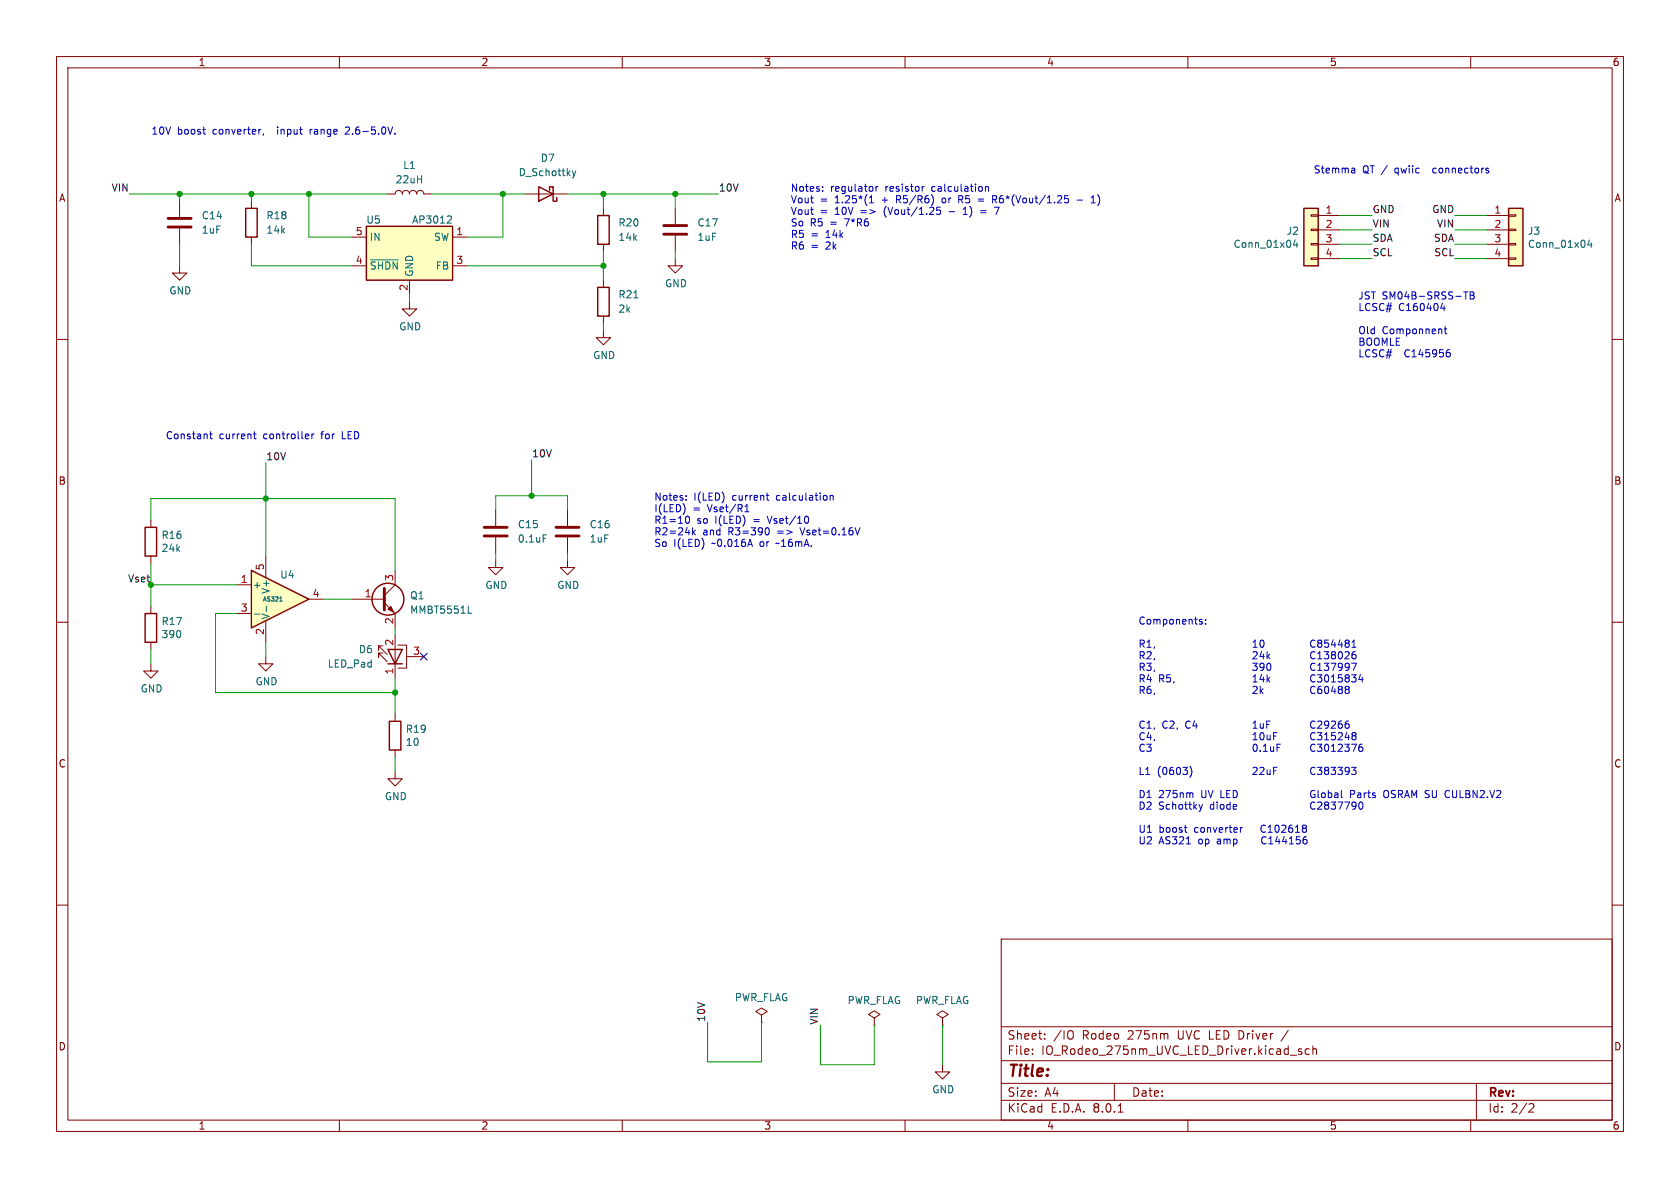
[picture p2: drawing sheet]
<svg xmlns="http://www.w3.org/2000/svg" width="297mm" height="210mm" viewBox="0 0 297 210" stroke-linecap="round" stroke-linejoin="round" font-family="sans-serif">
<g fill="none" stroke="#840000" stroke-width=".18">
<path d="M10 10h277v190h-277zM12 12h273v186h-273zM60 10v2M110 10v2M160 10v2M210 10v2M260 10v2M44.4 35.6v1.2M10 60h2M31.7 47v1.3h1.3l-1.3 1.2-1.2-1.2h1.2M44.4 41.9v1.3M106.7 58.4v1.3h1.2l-1.2 1.3-1.3-1.3h1.3"/>
<path d="M285 60h2M87.6 99.1v1.2h1.3l-1.3 1.3-1.2-1.3h1.2M87.6 90.2v2.8M87.6 95v2.8M100.3 99.1v1.2h1.3l-1.3 1.3-1.2-1.3h1.2M10 110h2M285 110h2M10 160h2M285 160h2M177 166h108v32h-108zM60 198v2M110 198v2"/>
<path d="M160 198v2M177 194.5h108M177 191.5h108M177 187.5h108M177 181.5h108M182.5 186.3v.1M182.5 185.5v.1M184.7 183.6v.1M184.7 182.8v.1M189.5 182.3a1.07 1.07 0 0 1 0 1.3M197 191.5v3M197.7 196.6h.8"/>
<path d="M210 198v2M227.7 182.1l-1.2 2M228.1 186.5h1.1M230.1 185.5l-.4-.1-.2 .2 .1 .2 .5 .2v.3h-.6M231.5 185.5l-.5-.1-.3 .3v.4l.2 .2h.6M232.1 185.5l.2-.1 .4 .1v.9M232.1 184.9v1.5M260 198v2M261 191.5v6.5M270.5 195.1l.5 .1 .2 .3-1 1.1h1"/>
</g>
<path d="M43.4 36.8h2.1v5.1h-2.1z" fill="none" stroke="#840000" stroke-width=".25"/>
<path d="M85.6 94.7h4.1M85.6 93.2h4.1" fill="none" stroke="#840000" stroke-width=".51"/>
<path d="M96 94.6h.6" fill="none" stroke="#006464" stroke-width=".18"/>
<path d="M266.7 36.8h2.5v10.2h-2.5z" fill="#ffffc2"/>
<g fill="none" stroke="#840000" stroke-width=".18">
<path d="M262.9 38.1h3.8M266.7 38h1.3v.2h-1.3zM262.9 40.6h3.8M262.9 43.2h3.8M262.9 45.7h3.8M266.7 45.6h1.3v.2h-1.3zM266.7 43.1h1.3v.2h-1.3zM266.7 40.5h1.3v.3h-1.3zM62.2 105.9h5.7M67.9 106.6l1.9 1.9v2.5M69.8 100.8v2.6l-1.9 1.9M69.8 136.4v1.3h1.3l-1.3 1.2-1.2-1.2h1.2"/>
<path d="M69.8 126.2v1.3M69.8 132.6v1.3"/>
</g>
<g fill="none" stroke="#840000" stroke-width=".25">
<path d="M266.7 36.8h2.5v10.2h-2.5zM68.8 127.5h2.1v5.1h-2.1z"/>
<circle cx="68.6" cy="105.9" r="2.82"/>
</g>
<path d="M281 42.4l-.3 .9h.8M281.3 42.9v.8M82.8 108.4h.6" fill="none" stroke="#006464" stroke-width=".18"/>
<path d="M67.9 104v3.8" fill="none" stroke="#840000" stroke-width=".51"/>
<path d="M68.6 107.7l.5-.5 .5 1z" fill="#840000" stroke="#840000" stroke-width=".18"/>
<path d="M44.4 100.8l10.2 5.1-10.2 5.1z" fill="#ffffc2"/>
<path d="M95.2 33l2.6 1.3-2.6 1.3zM97.2 33.7v-.7h.6v2.6h.6v-.7M25.7 108.5h2v5h-2zM44.4 100.8l10.2 5.1-10.2 5.1z" fill="none" stroke="#840000" stroke-width=".25"/>
<g fill="none" stroke="#840000" stroke-width=".18">
<path d="M92.7 34.3h7.6M47 98.3v3.8M26.7 117.3v1.3h1.2l-1.2 1.3-1.3-1.3h1.3M26.7 107.2v1.3M26.7 113.5v1.3M41.9 103.4h2.5M41.9 108.5h2.5M47 109.7v3.8M54.6 105.9h2.5M134.6 179.5l1-.7-1-.6-1 .6 1 .7v1.2M154.6 180l1-.7-1-.6-1.1 .6 1.1 .7v1.2M166.6 180l1-.7-1-.6-1 .6 1 .7v1.2"/>
<path d="M134.6 180.7h.1M154.6 181.2h.1M166.6 181.2h.1M166.6 188.2v1.3h1.3l-1.3 1.3-1.2-1.3h1.2"/>
</g>
<path d="M101.2 30.2l.3 .9M101.5 31.1l-.3 .4M101.8 30.2l-.3 .9M45 108.6h.9M47.1 107.1v1M49.5 106.3h.4" fill="none" stroke="#006464" stroke-width=".18"/>
<path d="M230.5 36.8h2.5v10.2h-2.5z" fill="#ffffc2"/>
<path d="M231.8 38h1.2v.2h-1.2zM233 38.1h3.9M119.4 45.7v1.3h1.2l-1.2 1.3-1.3-1.3h1.3M231.8 45.6h1.2v.2h-1.2zM231.8 43.1h1.2v.2h-1.2zM231.8 40.5h1.2v.3h-1.2zM233 40.6h3.9M233 43.2h3.9M233 45.7h3.9M26.7 91.9v1.3M26.7 98.3v1.3" fill="none" stroke="#840000" stroke-width=".18"/>
<path d="M230.5 36.8h2.5v10.2h-2.5zM25.7 93.2h2v5.1h-2z" fill="none" stroke="#840000" stroke-width=".25"/>
<path d="M229 42.4l-.3 .9h.8M229.3 42.9v.8" fill="none" stroke="#006464" stroke-width=".18"/>
<path d="M64.8 40h15.2v9.5h-15.2z" fill="#ffffc2"/>
<path d="M105.7 38.1h2v5.1h-2zM64.8 40h15.2v9.5h-15.2zM105.7 50.8h2v5.1h-2zM68.6 114.8h2.5l-1.3 2.5zM68.6 117.3h2.5" fill="none" stroke="#840000" stroke-width=".25"/>
<g fill="none" stroke="#840000" stroke-width=".18">
<path d="M31.7 35.6v2.8M68.6 34.3h1.2a.64 .64 0 0 1 .7-.6 .64 .64 0 0 1 .6 .6 .64 .64 0 0 1 .7-.6 .64 .64 0 0 1 .6 .6 .64 .64 0 0 1 .6-.6 .64 .64 0 0 1 .7 .6 .64 .64 0 0 1 .6-.6 .64 .64 0 0 1 .6 .6h1.3M106.7 36.8v1.3M119.4 36.8v2.8M31.7 40.4v2.8M62.2 41.9h2.6M62.2 47h2.6M72.4 53.3v1.3h1.3l-1.3 1.3-1.3-1.3h1.3M72.4 49.5v2.6M80 41.9h2.5M80 47h2.5M106.7 43.2v1.3"/>
<path d="M106.7 49.5v1.3M106.7 55.9v1.3M119.4 41.7v2.8M100.3 90.2v2.8M100.3 95v2.8M47 116.1v1.2h1.3l-1.3 1.3-1.3-1.3h1.3M67.7 115.4h-.8v.8v-.8l1.6 1.6M67.7 114.2h-.8v.7v-.7l1.6 1.5M69.8 112.3v7.6M70.4 114h1.5v4.1h-1.5M71.9 116.1h3"/>
</g>
<path d="M79.6 38.2l.2 .2-.1 .3-.7 .7h.8M65.5 45.9h4.9M112.1 52.6h.7" fill="none" stroke="#006464" stroke-width=".18"/>
<path d="M29.7 38.6h4.1M117.3 39.9h4.1M29.7 40.1h4.1M117.3 41.4h4.1M98.3 94.7h4.1M98.3 93.2h4.1" fill="none" stroke="#840000" stroke-width=".51"/>
<g fill="none" stroke="#0000c2" stroke-width=".18">
<path d="M35.8 22.9h.5M36.2 23.7h.1M46 22.9h.1M46.6 23.7l-.1 .2M54.8 22.9v.8M55.1 22.9l-.3 .2M61.5 22.4l-.4 .2M61.7 23l-.7 .7h.8M69.8 23.6v.1M145.4 33.7v.1M145.4 33v.1M153.7 35.9h.7"/>
<path d="M154.1 34.6v1.3M154.9 33v.8M155.2 33l-.3 .2M163.4 33l-.4 .2M165 35v.8M166.2 36.6h-.6v.6l.1-.1 .5 .1 .1 .2-.1 .4-.2 .1-.4-.1M166.7 35.1l-.2 .2 .2 .5M167.8 37.4h1M169.5 34.6v1.3M169.5 35.3h.5M169.8 35.3l.4 .6M170.3 37.9h.7"/>
<path d="M170.3 37l.3-.4v1.3M172.9 35.2h1M172.9 35.6h1M173.4 37.2h.9M173.4 37.6h.9M174.2 33.1l.2-.1h.3l.1 .8M174.2 33v.8M175.5 35.3l.6-.1 .1-.2-.1-.3-.6-.1v1.3M175.8 35.3l.4 .6M175.8 36.6h.8l-.5 1.3M188.2 35.1h.5l.2 .2-.1 .5h-.6M188.2 34.6h.6"/>
<path d="M190.4 35.4h1M192.9 35.9h.7M192.9 35l.4-.4v1.3M194 34.4l.2 .2M194.2 36.1l-.2 .2M239.1 29.7h.2l.2 .2v.7M239.5 30.5l-.4 .1M239.5 30l-.4 .1M253.5 29.7l-.2 .3v.3l.2 .3M263.2 30.2v.3M255 53.6l-.3 .9h.8M255.3 58.2h.5"/>
<path d="M255.3 54.1v.8M255.5 57.7v1.1l.3 .2M258.8 51.6h.7M259.1 51.6v1.3M259.9 51.6h.4l.3 .2-.3 .4 .3 .1v.3l-.2 .3h-.5zM259.9 52.2h.4M37.1 76.7h.4M37.2 76.3v1.1l.3 .2M44.8 76.7h.5M45 76.3v1.1l.3 .2M54.5 76.8l.1 .2-.6 .1M55.1 76.7v.9"/>
<path d="M55.5 76.7l-.4 .3M255.9 62.3h.3l.2 .2-.1 .5-.4 .1M256 61.8h.3M121.3 88.3v.1M121.3 87.6v.2M121.4 91.3l.1-.1a.68 .68 0 0 1 .4 .7 .68 .68 0 0 1-.4 .6h-.1M122.4 93.3v1.3M122.6 94.1l.3 .5M122.9 93.7l-.5 .5M131.7 90.5h.7M131.7 89.6l.4-.4v1.3M135.4 87.6h.5"/>
<path d="M135.6 93.3a.68 .68 0 0 1 .4 .6 .68 .68 0 0 1-.4 .7M135.6 91.2l.5 1.3M135.6 88.2l.3 .2M137.3 96l-.2 .1M141.4 93.3l.5 1.3M142.8 91.3l.1 .4-.1 .8M146.8 87.7l.1-.1h.3l.1 .8M146.8 87.6v.8M152 93.3l-.4 1.3M212.1 109.8l.4 .2 .1 .2-.2 .1h-.4M212.1 109.5h.4M213.1 110.2v.1"/>
<path d="M213.1 109.5v.2M221.5 117.2h.8l-.5 .5 .4 .1v.6l-.2 .1-.5-.1M221.5 114.4h.8M221.5 113.5l.4-.3v1.2M221.5 119.6l.4-.3v1.3M221.5 115.3l.5-.1 .3 .4-.8 .9h.8M222.9 113.2h.1a.68 .68 0 0 1 .5 .6 .68 .68 0 0 1-.5 .6 .84 .84 0 0 1-.1-1.2zM223 115.1l-.3 .9h.8M223 119.2l-.3 .9h.8M223.3 115.6v.9M223.3 119.7v.9M223.5 117.8l-.3 .2h-.2l-.3-.2 .2-.5 .3-.1 .2 .2a.84 .84 0 0 1-.3 1.1h-.2"/>
<path d="M224 115.2v1.3M224 119.3v1.3M224.1 116l.4 .5M224.1 117.3l.1-.1a.68 .68 0 0 1 .5 .7 .68 .68 0 0 1-.5 .6 .84 .84 0 0 1-.1-1.2zM224.5 115.6l-.5 .5M224.5 119.7l-.5 .5M232.5 113.3a.6 .6 0 0 0-.9 .4 .6 .6 0 0 0 .6 .7l.3-.1M232.5 115.3a.6 .6 0 0 0-.9 .4 .6 .6 0 0 0 .6 .8l.3-.2M232.5 117.4a.6 .6 0 0 0-.9 .4 .6 .6 0 0 0 .6 .7l.3-.1M232.5 119.4a.6 .6 0 0 0-.9 .4 .6 .6 0 0 0 .6 .8l.3-.2M232.9 119.3h.8l-.4 .5 .3 .1v.5l-.2 .2-.5-.2M233 116.5h.7"/>
<path d="M233 115.6l.3-.4v1.3M233 117.6l.3-.4v1.3M233 118.5h.7M233.2 113.7l-.2 .2v.4l.2 .1h.4l.1-.2v-.3l-.3-.2M233.2 113.7l-.2-.2 .2-.3h.4l.1 .2-.3 .3M233.2 113.7h.2M234.1 115.2h.8l-.4 .5 .3 .1v.5l-.1 .2-.6-.2M234.1 117.2h.8l-.4 .5 .3 .1v.6l-.1 .1-.6-.1M234.3 119.4l.2-.1a.68 .68 0 0 1 .4 .6 .68 .68 0 0 1-.4 .7l-.2-.2-.1-.3zM234.8 113.2h-.6v.6l.1-.2 .5 .1 .1 .2-.1 .4-.1 .1-.5-.1M235.3 117.2h.9l-.6 1.3M235.4 119.6l.3-.3v1.3"/>
<path d="M235.6 115.7l-.2 .3v.3l.2 .2 .4-.1 .1-.2v-.2l-.2-.3M235.6 115.7l-.2-.2 .2-.3h.3l.2 .2-.2 .3M235.6 115.7h.3M235.7 113.1l-.3 .9h.8M236 113.6v.8M236.7 115.3l.2-.1a.68 .68 0 0 1 .4 .6 .68 .68 0 0 1-.4 .7l-.2-.2-.1-.3zM236.9 113.1l-.3 .9h.8M237.2 113.6v.8M237.3 119.3h-.7v.6l.2-.1h.4l.1 .2v.4l-.2 .2-.5-.2M237.3 117.8l-.2 .2h-.3l-.2-.2 .1-.5 .4-.1 .2 .2a.84 .84 0 0 1-.4 1.1h-.2M237.8 115.3l.5-.1 .2 .4-.8 .9h.8M238 113.7l-.2 .2 .1 .4 .1 .1h.3l.2-.2v-.3l-.2-.2"/>
<path d="M238 113.7l-.2-.2 .2-.3h.3l.2 .2-.2 .3M238 113.7h.3M238 119.8l-.2-.2 .2-.3h.3l.2 .2-.2 .3M238 119.8l-.2 .3 .1 .3 .1 .2h.3l.2-.3v-.2l-.2-.3M238 119.8h.3M238.5 117.8l-.2 .2h-.3l-.2-.2 .1-.5 .4-.1 .2 .2a.84 .84 0 0 1-.3 1.1h-.3M238.9 119.3h.8l-.4 .5 .4 .1v.5l-.2 .2-.6-.2M238.9 117.2h.9l-.6 1.3M239 114.4h.7M239 113.5l.4-.3v1.2M239.6 115.2l-.4 .1a.85 .85 0 0 0 0 1.2l.5-.2v-.4l-.2-.2h-.3l-.2 .2M240.5 119.2l-.3 .9h.8"/>
<path d="M240.8 119.7v.9M221.5 129.9l.4-.4v1.3M221.5 121.5l.5-.2 .3 .4-.8 .9h.8M221.5 120.6h.8M221.5 130.8h.8M221.7 131.6h.1a.68 .68 0 0 1 .5 .6 .68 .68 0 0 1-.5 .6 .84 .84 0 0 1-.1-1.2zM222.8 121.3v1.3M222.8 132.7v.1M222.9 135.6l.4 .1 .2 .3-.8 .9h.8M222.9 122.1l.4 .5M223 129.5a.72 .72 0 0 0 .2 1.3 .79 .79 0 0 0 0-1.3M223.3 121.8l-.5 .4"/>
<path d="M223.3 132.8h.8M223.3 131.9l.4-.3v1.2M223.9 128.1h.5M224 129.9l.1 .8 .3 .1 .2-.1M224 136.1l.1 .8h.3l.2-.1M224.1 120.1l.4 .5M224.6 127.5h-.7v1.2M224.6 129.9v.9M224.6 136.1v.8M224.6 132l.1 .8h.3l.2-.1M225.2 130.1h.4M225.2 136.2h.4"/>
<path d="M225.2 132v.8M225.8 129.5h-.6v1.3M225.8 135.6h-.6v1.3M225.8 132.2h.4M226.4 131.6h-.6v1.2M232.4 139.8a.59 .59 0 0 0-.7 .6 .59 .59 0 0 0 .7 .5l.1-.4h-.3M232.5 129.6a.6 .6 0 0 0-.9 .5 .6 .6 0 0 0 .6 .7l.3-.1M232.5 121.5a.6 .6 0 0 0-.9 .4 .6 .6 0 0 0 .6 .7l.3-.1M232.5 127.6a.6 .6 0 0 0-.9 .4 .6 .6 0 0 0 .6 .7l.3-.1M232.5 131.7a.6 .6 0 0 0-.9 .4 .6 .6 0 0 0 .6 .7l.3-.1M232.5 135.8a.6 .6 0 0 0-.9 .4 .6 .6 0 0 0 .6 .7l.3-.1M232.9 129.5h.8l-.4 .5 .3 .1v.6l-.2 .1-.5-.1"/>
<path d="M232.9 131.6h.8l-.4 .4 .3 .2v.5l-.2 .1-.5-.1M232.9 135.6h.8l-.4 .5 .3 .1v.6l-.2 .1-.5-.1M233 127.6l.4-.1 .3 .3-.8 .9h.8M233 139.7v1.1l.2 .2M233.6 121.3l-.4 .1a.85 .85 0 0 0 0 1.2l.4-.1 .1-.4-.3-.3-.3 .1-.1 .2M234.2 130.8h.7M234.2 129.9l.3-.4v1.3M234.3 121.5l.2-.2a.68 .68 0 0 1 .4 .7 .68 .68 0 0 1-.4 .6l-.2-.1-.1-.4zM234.3 131.7l.2-.1a.68 .68 0 0 1 .4 .6 .68 .68 0 0 1-.4 .6l-.2-.1-.1-.4zM234.4 136.2l-.2 .2v.4l.2 .1h.4l.1-.2-.1-.4-.1-.1M234.4 136.2l-.2-.3 .2-.3h.3l.2 .3-.2 .3M234.4 136.2h.3"/>
<path d="M234.8 139.7v1.3M234.9 128l-.2 .3h-.3l-.2-.3 .1-.5h.4l.1 .1a.84 .84 0 0 1-.3 1.1h-.2M235.3 135.6h.8l-.4 .5 .3 .1v.6l-.1 .1-.6-.1M235.4 127.6l.5-.1 .2 .3-.8 .9h.8M235.4 120.6h.7M235.4 131.9l.3-.3v1.2M235.4 132.8h.7M235.7 121.3l-.3 .9h.8M236 121.8v.8M236 129.5h-.6v.6l.2-.1 .4 .1 .1 .1-.1 .5-.1 .1-.5-.1M236.5 135.6h.8l-.4 .5 .4 .1v.6l-.2 .1-.6-.1M236.6 129.6l.5-.1 .2 .4-.8 .9h.8"/>
<path d="M236.6 131.7l.5-.1 .2 .3-.8 .9h.8M236.8 121.9l-.2 .2v.4l.2 .1 .4-.1 .1-.1v-.4l-.2-.1M236.8 121.9l-.2-.3 .2-.3h.3l.2 .3-.2 .3M236.8 121.9h.3M237.1 139.7v1.1l.2 .2M237.2 127.5h-.4a.86 .86 0 0 0 0 1.2l.5-.1v-.4l-.2-.3-.4 .1-.1 .2M237.7 131.6h.8l-.4 .4 .4 .2v.5l-.2 .1-.6-.1M238 121.9l-.2-.3 .2-.3h.3l.2 .3-.2 .3M238 121.9l-.2 .2 .1 .4 .1 .1 .4-.1 .1-.1v-.3l-.2-.2M238 121.9h.3M238.1 129.4l-.3 1h.8M238.4 127.5h-.4a.86 .86 0 0 0 0 1.2l.5-.1v-.4l-.2-.3-.4 .1-.1 .2"/>
<path d="M238.4 129.9v.9M238.5 136.2l-.2 .2h-.4l-.1-.2 .1-.5 .4-.1 .2 .2a.84 .84 0 0 1-.3 1.1h-.3M238.9 135.6h.8l-.4 .5 .4 .1v.6l-.2 .1-.6-.1M238.9 131.6h.9l-.6 1.2M239.2 130.1l-.2-.3 .2-.3h.3l.2 .3-.2 .3M239.2 130.1l-.2 .2 .1 .4 .1 .1 .4-.1 .1-.2v-.2l-.2-.2M239.2 130.1h.3M240.8 131.6h-.3a.85 .85 0 0 0 0 1.2l.4-.1v-.4l-.2-.3h-.2l-.3 .3M209.4 146.3h.5M209.7 147.1h.2M209.7 149.2h.8M210.7 140.2l.2 .1v.7"/>
<path d="M212 142.2l.3 .8M212.3 143l-.1 .3M212.6 142.2l-.3 .8M219.3 146.3v.8M219.7 146.3l-.4 .2M223.2 145.9l-.3 .5 .3 .7M223.5 147.9a.66 .66 0 0 0-.5 .7 .66 .66 0 0 0 .6 .6M232.5 141.9a.6 .6 0 0 0-.9 .4 .6 .6 0 0 0 .6 .7l.3-.1M233 141.9l.4-.1 .3 .3-.8 .9h.8M233.7 140.3l.2-.1 .3 .1 .1 .5-.1 .1-.3 .1-.2-.1zM234.4 142.3l-.2-.2 .2-.3h.3l.2 .2-.2 .3M234.4 142.3l-.2 .3v.3l.2 .1h.4l.1-.2-.1-.4-.1-.1"/>
<path d="M234.4 142.3h.3M234.8 140.2h.4l.2 .2-.1 .5h-.5M235.3 141.8h.8l-.4 .5 .3 .1v.5l-.1 .1-.6-.1M236 140.2h.5v.8M236.5 140.5h-.4l-.2 .2 .2 .3 .4-.1M236.5 141.8h.9l-.6 1.2M237.7 141.8h.9l-.6 1.2M239.2 141.8l-.2 .2 .1 .4 .4 .2 .2-.3M239.5 141.8l.2 .1a.84 .84 0 0 1-.3 1.1h-.3M240.5 141.8a.72 .72 0 0 0 .1 1.2 .79 .79 0 0 0 0-1.2M242.8 140.6h.3l.1 .2-.2 .2h-.2M242.8 140.2h.3"/>
</g>
<g fill="none" stroke="#009600" stroke-width=".18">
<path d="M22.9 34.3h45.7M31.7 34.3v1.3M44.4 34.3v1.3M54.6 34.3v7.6h7.6M76.2 34.3h16.5M88.9 34.3v7.6h-6.4M100.3 34.3h26.7M106.7 34.3v2.5M119.4 34.3v2.5M236.9 38.1h5.7M257.2 38.1h5.7M31.7 43.2v3.8"/>
<path d="M44.4 43.2v3.8h17.8M72.4 52.1v1.2M82.5 47h24.2M106.7 44.5v5M106.7 57.2v1.2M119.4 44.5v1.2M236.9 40.6h5.7M236.9 43.2h5.7M236.9 45.7h5.7M257.2 40.6h5.7M257.2 43.2h5.7M257.2 45.7h5.7"/>
<path d="M26.7 91.9v-3.8h43.1v12.7M26.7 99.6v7.6M47 81.8v16.5M87.6 90.2v-2.6h12.7v2.6M87.6 97.8v1.3M94 81.3v6.3M100.3 97.8v1.3M26.7 114.8v2.5M26.7 103.4h15.2M41.9 108.5h-3.8v13.9h31.7M47 113.5v2.6M57.1 105.9h5.1"/>
<path d="M69.8 111v1.3M69.8 119.9v6.3M69.8 133.9v2.5M125.1 180.7v7h9.5v-7M145 181.2v7h9.6v-7M166.6 181.2v7"/>
</g>
<path d="M74.3 115.5l1.2 1.2M75.5 115.5l-1.2 1.2" fill="none" stroke="#000084" stroke-width=".18"/>
<g fill="#009600" stroke="#009600" stroke-width=".18">
<circle cx="44.4" cy="34.3" r=".46"/>
<circle cx="31.7" cy="34.3" r=".46"/>
<circle cx="88.9" cy="34.3" r=".46"/>
<circle cx="106.7" cy="34.3" r=".46"/>
<circle cx="54.6" cy="34.3" r=".46"/>
<circle cx="106.7" cy="47" r=".46"/>
<circle cx="119.4" cy="34.3" r=".46"/>
<circle cx="94" cy="87.6" r=".46"/>
<circle cx="69.8" cy="122.4" r=".46"/>
<circle cx="47" cy="88.1" r=".46"/>
<circle cx="26.7" cy="103.4" r=".46"/>
</g>
<text font-size="2.8" fill="#840000" x="178" y="190.9">Title:</text>
<g font-size="2.1" fill="#840000">
<text x="178" y="184">Sheet:</text>
<text x="186.2" y="184">/IO</text>
<text x="191.4" y="184">Rodeo</text>
<text x="199.5" y="184">275nm</text>
<text x="208.5" y="184">UVC LED Driver</text>
<text x="178" y="186.7">File:</text>
<text x="184.1" y="186.7">IO_Rodeo_275nm_UVC_LED_Driver.kicad_sch</text>
<text x="178" y="196.9">KiCad</text>
<text x="178" y="194.1">Size:</text>
<text x="184.7" y="194.1">A4</text>
<text x="185.7" y="196.9">E.D.A.</text>
<text x="193.3" y="196.9">8.0.1</text>
<text x="200" y="194.1">Date:</text>
<text x="263" y="194.3">Rev:</text>
<text x="263" y="196.9">Id:</text>
<text x="267.1" y="196.9">2/2</text>
</g>
<g font-size="1.8" fill="#840000">
<text x="35" y="11.9">1</text>
<text x="85" y="11.9">2</text>
<text x="135" y="11.9">3</text>
<text x="185" y="11.9">4</text>
<text x="235" y="11.9">5</text>
<text x="285" y="11.9">6</text>
<text x="10.3" y="35.9">A</text>
<text x="285.3" y="35.9">A</text>
<text x="10.3" y="85.9">B</text>
<text x="285.3" y="85.9">B</text>
<text x="10.3" y="135.9">C</text>
<text x="285.3" y="135.9">C</text>
<text x="10.3" y="185.9">D</text>
<text x="285.3" y="185.9">D</text>
<text x="35" y="199.9">1</text>
<text x="85" y="199.9">2</text>
<text x="135" y="199.9">3</text>
<text x="185" y="199.9">4</text>
<text x="235" y="199.9">5</text>
<text x="285" y="199.9">6</text>
</g>
<g font-size="1.8" fill="#0000c2">
<text x="26.7" y="23.9">10V</text>
<text x="31.3" y="23.9">boost</text>
<text x="37.7" y="23.9">converter,</text>
<text x="49.5" y="23.9">input</text>
<text x="55.4" y="23.9">range</text>
<text x="61.9" y="23.9">2.6-5.0V.</text>
<text x="139.7" y="34">Notes:</text>
<text x="146.8" y="34">regulator</text>
<text x="156.6" y="34">resistor</text>
<text x="165" y="34">calculation</text>
<text x="232.2" y="30.7">Stemma</text>
<text x="240.9" y="30.7">QT /</text>
<text x="246.9" y="30.7">qwiic</text>
<text x="254" y="30.7">connectors</text>
<text x="139.7" y="36">Vout</text>
<text x="139.7" y="38.1">Vout</text>
<text x="139.7" y="40.1">So</text>
<text x="143.2" y="40.1">R5</text>
<text x="145" y="36">=</text>
<text x="145" y="38.1">=</text>
<text x="146.9" y="40.1">=</text>
<text x="147.7" y="36">1.25*(1</text>
<text x="147.7" y="38.1">10V</text>
<text x="149.6" y="40.1">7*R6</text>
<text x="152.4" y="38.1">=&gt;</text>
<text x="156.2" y="36">+</text>
<text x="156.7" y="38.1">(Vout/1.25</text>
<text x="158.9" y="36">R5/R6)</text>
<text x="167.2" y="36">or</text>
<text x="170.3" y="36">R5</text>
<text x="171.2" y="38.1">1)</text>
<text x="176.7" y="36">R6*(Vout/1.25</text>
<text x="194.6" y="36">1)</text>
<text x="139.7" y="42.2">R5</text>
<text x="139.7" y="44.2">R6</text>
<text x="143.4" y="42.2">=</text>
<text x="143.4" y="44.2">=</text>
<text x="146.1" y="42.2">14k</text>
<text x="146.1" y="44.2">2k</text>
<text x="240" y="53">JST SM04B-SRSS-TB</text>
<text x="240" y="55.1">LCSC#</text>
<text x="240" y="59.2">Old</text>
<text x="244.3" y="59.2">Componnent</text>
<text x="247.2" y="55.1">C160404</text>
<text x="240" y="61.2">BOOMLE</text>
<text x="240" y="63.3">LCSC#</text>
<text x="248.4" y="63.3">C145956</text>
<text x="29.2" y="77.7">Constant</text>
<text x="38.7" y="77.7">current</text>
<text x="46.7" y="77.7">controller</text>
<text x="57.1" y="77.7">for</text>
<text x="60.9" y="77.7">LED</text>
<text x="115.6" y="88.6">Notes:</text>
<text x="122.7" y="88.6">I(LED)</text>
<text x="129.6" y="88.6">current</text>
<text x="137.5" y="88.6">calculation</text>
<text x="115.6" y="90.6">I(LED)</text>
<text x="115.6" y="92.7">R1=10</text>
<text x="115.6" y="94.7">R2=24k</text>
<text x="122.5" y="90.6">=</text>
<text x="123.2" y="92.7">so</text>
<text x="124.2" y="94.7">and</text>
<text x="125.2" y="90.6">Vset/R1</text>
<text x="126.6" y="92.7">I(LED)</text>
<text x="128.9" y="94.7">R3=390</text>
<text x="133.5" y="92.7">=</text>
<text x="136.2" y="92.7">Vset/10</text>
<text x="137.7" y="94.7">=&gt;</text>
<text x="142" y="94.7">Vset=0.16V</text>
<text x="115.6" y="96.8">So</text>
<text x="119.1" y="96.8">I(LED)</text>
<text x="126" y="96.8">~0.016A</text>
<text x="134.6" y="96.8">or</text>
<text x="137.7" y="96.8">~16mA.</text>
<text x="201.2" y="110.5">Components:</text>
<text x="201.2" y="114.6">R1,</text>
<text x="201.2" y="116.6">R2,</text>
<text x="201.2" y="118.7">R3,</text>
<text x="201.2" y="120.7">R4</text>
<text x="201.2" y="122.8">R6,</text>
<text x="204.8" y="120.7">R5,</text>
<text x="201.2" y="128.9">C1,</text>
<text x="201.2" y="130.9">C4,</text>
<text x="205.4" y="128.9">C2,</text>
<text x="209.7" y="128.9">C4 1uF C29266</text>
<text x="201.2" y="133">C3</text>
<text x="201.2" y="137.1">L1</text>
<text x="204.6" y="137.1">(0603) 22uF C383393</text>
<text x="201.2" y="141.2">D1</text>
<text x="201.2" y="143.2">D2</text>
<text x="204.8" y="141.2">275nm</text>
<text x="204.8" y="143.2">Schottky</text>
<text x="212.5" y="141.2">UV LED</text>
<text x="214" y="143.2">diode</text>
<text x="238.2" y="141.2">Parts</text>
<text x="244.3" y="141.2">OSRAM SU</text>
<text x="255.6" y="141.2">CULBN2.V2</text>
<text x="201.2" y="147.3">U1</text>
<text x="201.2" y="149.3">U2</text>
<text x="204.9" y="147.3">boost</text>
<text x="204.9" y="149.3">AS321</text>
<text x="211.3" y="147.3">converter</text>
<text x="212" y="149.3">op</text>
<text x="215.4" y="149.3">amp</text>
<text x="223.6" y="147.3">C102618</text>
<text x="224.1" y="149.3">C144156</text>
</g>
<g font-size="1.8" fill="#006464">
<text x="95.5" y="28.8">D7</text>
<text x="69.8" y="32.6">22uH</text>
<text x="71.2" y="30.1">L1</text>
<text x="91.6" y="31.3">D_Schottky</text>
<text x="35.6" y="41.5">1uF</text>
<text x="35.6" y="39">C14</text>
<text x="47" y="41.5">14k</text>
<text x="47" y="39">R18</text>
<text x="64.7" y="39.7">U5</text>
<text x="72.8" y="39.7">AP3012</text>
<text x="109.2" y="40.2">R20</text>
<text x="123.2" y="40.2">C17</text>
<text x="227.4" y="41.7">J2</text>
<text x="270" y="41.7">J3</text>
<text x="65.3" y="47.9">~{SHDN}</text>
<text x="65.3" y="42.8">IN</text>
<text x="76.6" y="42.8">SW</text>
<text x="76.9" y="47.9">FB</text>
<text x="109.2" y="42.8">14k</text>
<text x="123.2" y="42.8">1uF</text>
<text x="218" y="44">Conn_01x04</text>
<text x="270" y="44">Conn_01x04</text>
<text x="29.8" y="52.2">GND</text>
<text x="73.3" y="49" transform="rotate(-90 73.3 49)">GND</text>
<text x="109.2" y="52.9">R21</text>
<text x="117.5" y="51">GND</text>
<text x="70.5" y="58.6">GND</text>
<text x="109.2" y="55.5">2k</text>
<text x="104.8" y="63.7">GND</text>
<text x="28.5" y="95.5">R16</text>
<text x="91.4" y="93.6">C15</text>
<text x="104.1" y="93.6">C16</text>
<text x="28.5" y="97.8">24k</text>
<text x="91.4" y="96.1">0.1uF</text>
<text x="104.1" y="96.1">1uF</text>
<text x="44.6" y="104.2">+</text>
<text x="47.9" y="105.1" transform="rotate(-90 47.9 105.1)">V+</text>
<text x="49.4" y="102.5">U4</text>
<text x="72.4" y="106.1">Q1</text>
<text x="85.7" y="104.3">GND</text>
<text x="98.4" y="104.3">GND</text>
<text x="28.5" y="113">390</text>
<text x="28.5" y="110.7">R17</text>
<text x="47.9" y="109.6" transform="rotate(-90 47.9 109.6)">V-</text>
<text x="72.4" y="108.7">MMBT5551L</text>
<text x="57.8" y="118.2">LED_Pad</text>
<text x="63.3" y="115.7">D6</text>
<text x="24.8" y="122.6">GND</text>
<text x="45.1" y="121.3">GND</text>
<text x="71.6" y="129.7">R19</text>
<text x="71.6" y="132.1">10</text>
<text x="67.9" y="141.7">GND</text>
<text x="129.8" y="177.2">PWR_FLAG</text>
<text x="149.7" y="177.7">PWR_FLAG</text>
<text x="161.8" y="177.7">PWR_FLAG</text>
<text x="164.7" y="193.5">GND</text>
</g>
<g font-size="1.8" fill="#0f0f0f">
<text x="19.6" y="33.9">VIN</text>
<text x="127" y="33.9">10V</text>
<text x="242.6" y="37.8">GND</text>
<text x="242.6" y="40.3">VIN</text>
<text x="253.1" y="37.8">GND</text>
<text x="253.9" y="40.3">VIN</text>
<text x="242.6" y="42.8">SDA</text>
<text x="242.6" y="45.4">SCL</text>
<text x="253.4" y="42.8">SDA</text>
<text x="253.5" y="45.4">SCL</text>
<text x="47" y="81.4">10V</text>
<text x="94" y="80.9">10V</text>
<text x="22.5" y="103">Vset</text>
<text x="124.7" y="180.7" transform="rotate(-90 124.7 180.7)">10V</text>
<text x="144.7" y="181.2" transform="rotate(-90 144.7 181.2)">VIN</text>
</g>
<g font-size="1.8" fill="#a90000">
<text x="62.8" y="41.7">5</text>
<text x="80.6" y="41.7">1</text>
<text x="234.2" y="37.8">1</text>
<text x="234.2" y="40.4">2</text>
<text x="264.1" y="37.8">1</text>
<text x="264.1" y="40.4">2</text>
<text x="62.8" y="46.7">4</text>
<text x="80.6" y="46.7">3</text>
<text x="234.2" y="42.9">3</text>
<text x="234.2" y="45.5">4</text>
<text x="264.1" y="42.9">3</text>
<text x="264.1" y="45.5">4</text>
<text x="72.1" y="51.5" transform="rotate(-90 72.1 51.5)">2</text>
<text x="46.7" y="100.9" transform="rotate(-90 46.7 100.9)">5</text>
<text x="42.5" y="103.1">1</text>
<text x="55.2" y="105.7">4</text>
<text x="64.4" y="105.7">1</text>
<text x="69.6" y="102.8" transform="rotate(-90 69.6 102.8)">3</text>
<text x="42.5" y="108.2">3</text>
<text x="46.7" y="112.3" transform="rotate(-90 46.7 112.3)">2</text>
<text x="69.6" y="110.4" transform="rotate(-90 69.6 110.4)">2</text>
<text x="69.6" y="119.3" transform="rotate(-90 69.6 119.3)">1</text>
<text x="69.6" y="114.2" transform="rotate(-90 69.6 114.2)">2</text>
<text x="73" y="115.8">3</text>
</g>
<text font-size="1.1" fill="#006464" x="46.3" y="106.5">AS321</text>
</svg>
